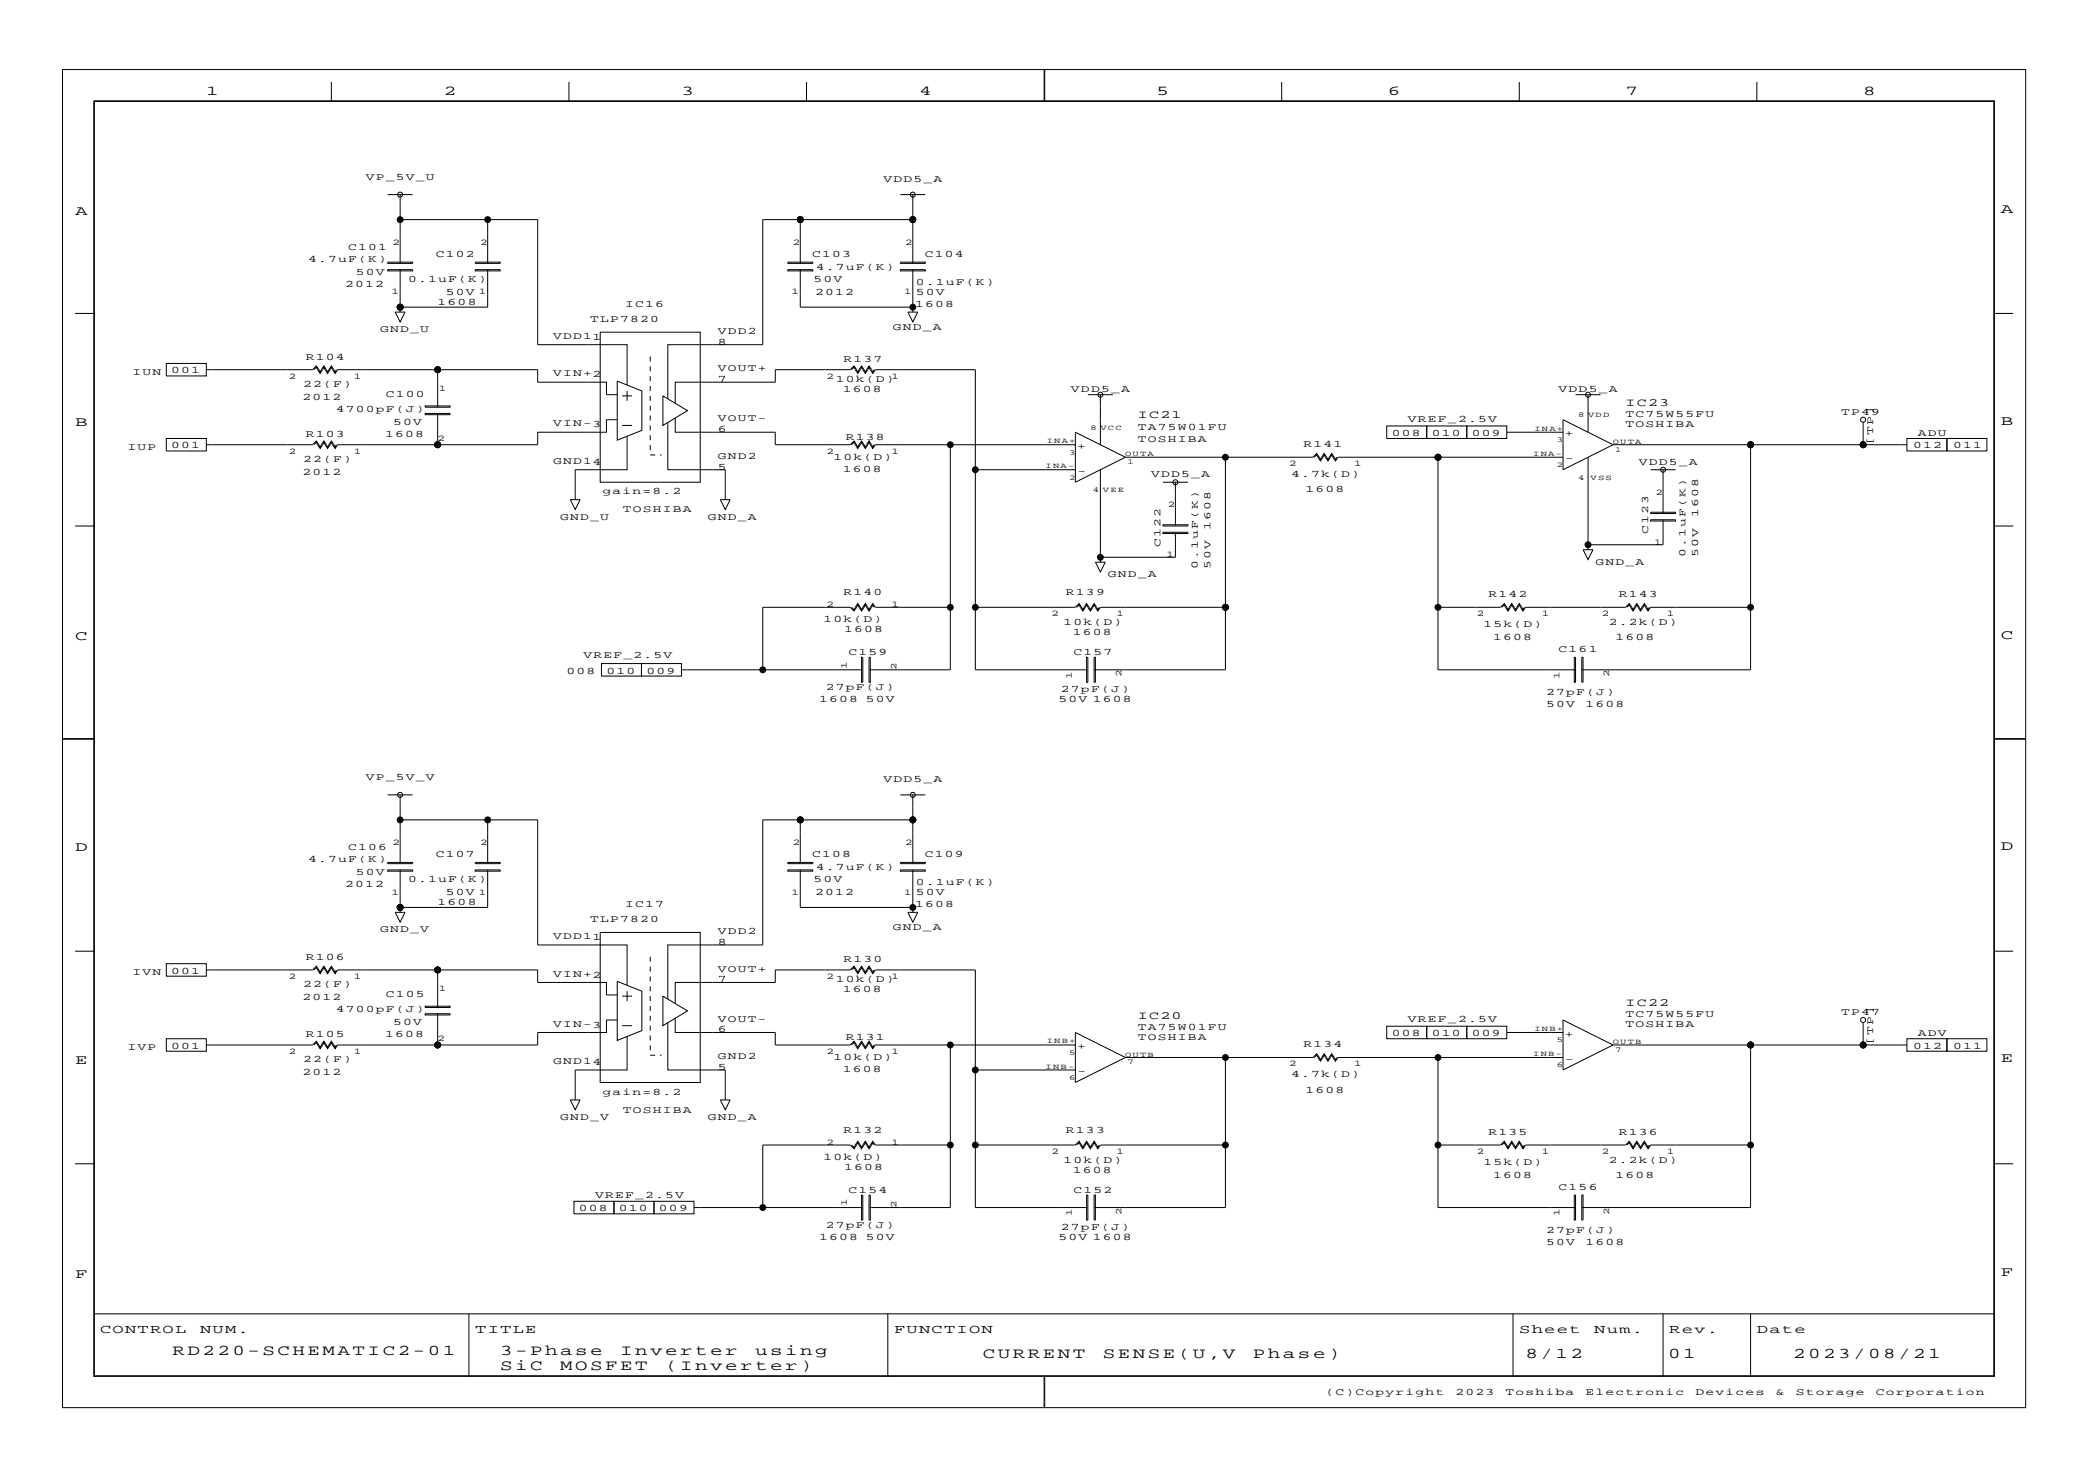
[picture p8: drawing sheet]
<svg xmlns="http://www.w3.org/2000/svg" width="420mm" height="297mm" viewBox="0 0 420 297" stroke-linecap="round" stroke-linejoin="round" font-family="sans-serif">
<g fill="none" stroke="#000" stroke-width=".2">
<path d="M12.6 14h394.8v269.1h-394.8zM66.6 16.5v3.8M114.4 16.5v3.8M162.2 16.5v3.8M210 14v6.3M210.1 14v6.3M257.8 16.5v3.8M305.6 16.5v3.8M353.4 16.5v3.8M18.9 20.3h382.2v256.5h-382.2zM19 20.4h382v256.3h-382zM78 39.1h5"/>
<path d="M80.5 39.1v13.9M181.1 39.1h5M183.6 39.1v13.9M78 52.7h5v.3h-5zM78 54.2h5v.3h-5zM80.5 44.2h27.6v25.1h18v8.1M80.5 54.2v8.6M95.6 52.7h5v.3h-5zM95.6 54.2h5v.3h-5zM98.1 44.2v8.8M98.1 54.2v7.6h-17.6M158.4 52.7h5.1v.3h-5.1z"/>
<path d="M158.4 54.2h5.1v.3h-5.1zM161 44.2v8.8M161 54.2v7.6h22.6M181.1 52.7h5v.3h-5zM181.1 54.2h5v.3h-5zM183.6 44.2h-30.2v25.1h-19.1v10.9M183.6 54.2v8.6M15.1 63h3.8M33.4 73.1h8.1v2.5h-8.1zM41.5 74.3h21.4l.7-.7 .8 1.3 .7-1.3 .8 1.3 .7-1.3 .8 1.3 .3-.6M63.1 74.3l.5-.5 .8 1.3 .7-1.3 .8 1.3 .7-1.3 .8 1.3 .5-.8h40.2v2.6h13.9v2.5h2.2M79.5 62.8h2l-1 1.9z"/>
<path d="M88 74.3v7.6M120.7 66.8h20.1v30.2h-20.1zM124.1 76.6l5 2v7.9l-5 2zM125.1 79.6h2M126.1 78.6v2M130.8 71.7v1M130.8 73.7v1M130.8 75.7v.9M130.8 77.6v1M130.8 79.6v1M133.3 79.6l5 3-5 3zM171.3 74.3l.5-.5 .7 1.3 .8-1.3 .7 1.3 .8-1.3 .7 1.3 .5-.8h20.2v60.4h22.6"/>
<path d="M175.8 74.3l-.3 .6-.7-1.3-.8 1.3-.7-1.3-.8 1.3-.7-1.3-.8 .7h-15.1v2.6h-20.1v4.2M182.6 62.8h2l-1 1.9zM218.8 79.4h5M221.3 79.4v10M316.9 79.4h5M319.4 79.4v7.5M401.1 63h3.8M33.4 88.2h8.1v2.5h-8.1zM41.5 89.4h21.4l.7-.7 .8 1.2 .7-1.2 .8 1.2 .7-1.2 .8 1.2 .3-.5M85.5 83.2h5v.2h-5zM85.5 81.6h5v.3h-5zM88 83.2v6.2"/>
<path d="M124.1 84.4h-2.1v2.5h-13.9v2.5h-40.2l-.5 .8-.8-1.3-.7 1.3-.8-1.3-.7 1.3-.8-1.3-.5 .5M125.1 85.6h2M126.1 87.7v6.8h-10.4v6M130.8 81.6v1M130.8 83.6v1M130.8 85.6v.9M130.8 87.5v1M130.8 89.5v1M130.8 91.5h.1M130.8 91.5h1M132.8 91.5h.3M134.3 85v9.5h11.6v6"/>
<path d="M135.8 84.1v2.8h20.1v2.5h15.1l.8-.7 .7 1.2 .8-1.2 .7 1.2 .8-1.2 .7 1.2 .3-.5M171.3 89.4l.5-.5 .7 1.3 .8-1.3 .7 1.3 .8-1.3 .7 1.3 .5-.8h40.3M191.1 89.4v45.3h-16.3M196.2 94.5h20.1M216.3 86.9l10 5.1-10 5zM221.3 94.5v18.6M226.3 92h37.8l.7-.8 .8 1.3 .7-1.3 .8 1.3 .7-1.3 .8 1.3 .3-.5M233.9 97h5M236.4 97v8.8M246.5 92v42.7h-26.4M264.3 92l.5-.5 .8 1.2 .7-1.2 .8 1.2 .7-1.2 .8 1.2 .5-.7h45.3M278.9 85.7h8.1v2.5h-8.1z"/>
<path d="M287 85.7h8v2.5h-8zM289.2 92v42.7h27.7M295 85.7h8.1v2.5h-8.1zM303.1 86.9h11.3M314.4 84.4l10 5-10 5.1zM319.4 92v18.5M324.4 89.4h59.1M332 94.5h5M334.5 94.5v8.8M352.1 89.4v45.3h-34M374.7 84.9v4.5M383.5 88.2h8.1v2.5h-8.1z"/>
<path d="M391.6 88.2h8v2.5h-8zM15.1 105.8h3.8M114.7 100.5h2l-1 2zM144.9 100.5h2l-1 2zM220.3 113.1h2l-1 1.9zM233.9 105.5h5v.3h-5zM233.9 107h5v.3h-5zM236.4 107v5.1h-15.1M318.4 110.5h2l-1 2zM332 103h5v.3h-5zM332 104.5h5v.3h-5zM334.5 104.5v5.1h-15.1"/>
<path d="M401.1 105.8h3.8M121 133.5h8v2.5h-8zM129 133.5h8.1v2.5h-8.1zM137.1 134.7h36.4M171.3 122.1l.5 .5 .7-1.2 .8 1.2 .7-1.2 .8 1.2 .7-1.2 .5 .7h15.1M173.3 132.2h.2v5h-.2zM174.8 132.2h.2v5h-.2zM175.8 122.1l-.3-.5-.7 1.3-.8-1.3-.7 1.3-.8-1.3-.7 1.3-.8-.8h-17.6v12.6M196.2 122.1h20.1l.7-.7 .8 1.2 .8-1.2 .7 1.2 .8-1.2 .7 1.2 .3-.5M216.5 122.1l.5-.5 .8 1.3 .8-1.3 .7 1.3 .8-1.3 .7 1.3 .5-.8h25.2M218.6 132.2h.2v5h-.2zM220.1 132.2h.2v5h-.2z"/>
<path d="M289.2 122.1h12.6l.8-.7 .7 1.2 .8-1.2 .7 1.2 .8-1.2 .7 1.2 .3-.5M302 122.1l.6-.5 .7 1.3 .8-1.3 .7 1.3 .8-1.3 .7 1.3 .5-.8h20.1l.8-.7 .8 1.2 .7-1.2 .8 1.2 .7-1.2 .8 1.2 .2-.5M316.6 132.2h.3v5h-.3zM318.1 132.2h.3v5h-.3zM327.2 122.1l.5-.5 .8 1.3 .7-1.3 .8 1.3 .7-1.3 .8 1.3 .5-.8h20.1M12.6 148.7h6.3M12.6 148.5h6.3M78 159.9h5M80.5 159.9v13.8M181.1 159.9h5M183.6 159.9v13.8M401.1 148.7h6.3"/>
<path d="M401.1 148.5h6.3M78 173.4h5v.3h-5zM78 174.9h5v.3h-5zM80.5 164.9h27.6v25.1h18v8.2M80.5 174.9v8.6M95.6 173.4h5v.3h-5zM95.6 174.9h5v.3h-5zM98.1 164.9v8.8M98.1 174.9v7.6h-17.6M158.4 173.4h5.1v.3h-5.1zM158.4 174.9h5.1v.3h-5.1zM161 164.9v8.8"/>
<path d="M161 174.9v7.6h22.6M181.1 173.4h5v.3h-5zM181.1 174.9h5v.3h-5zM183.6 164.9h-30.2v25.1h-19.1v10.9M183.6 174.9v8.6M15.1 191.3h3.8M33.4 193.8h8.1v2.5h-8.1zM41.5 195.1h21.4l.7-.8 .8 1.3 .7-1.3 .8 1.3 .7-1.3 .8 1.3 .3-.5M63.1 195.1l.5-.5 .8 1.2 .7-1.2 .8 1.2 .7-1.2 .8 1.2 .5-.7h40.2v2.5h13.9v2.5h2.2M79.5 183.5h2l-1 2zM88 195.1v7.5M120.7 187.5h20.1v30.2h-20.1z"/>
<path d="M124.1 197.4l5 1.9v8l-5 1.9zM126.1 199.3v2M130.8 192.4v1M130.8 194.4v1M130.8 196.4v1M130.8 198.4v.9M171.3 195.1l.5-.5 .7 1.2 .8-1.2 .7 1.2 .8-1.2 .7 1.2 .5-.7h20.2v47.8h22.6M175.8 195.1l-.3 .5-.7-1.3-.8 1.3-.7-1.3-.8 1.3-.7-1.3-.8 .8h-15.1v2.5h-20.1v4.2M182.6 183.5h2l-1 2zM401.1 191.3h3.8M33.4 208.9h8.1v2.5h-8.1zM41.5 210.2h21.4l.7-.8 .8 1.3 .7-1.3 .8 1.3 .7-1.3 .8 1.3 .3-.5"/>
<path d="M85.5 203.9h5v.2h-5zM85.5 202.4h5v.2h-5zM88 203.9v6.3M124.1 205.1h-2.1v2.5h-13.9v2.6h-40.2l-.5 .7-.8-1.2-.7 1.2-.8-1.2-.7 1.2-.8-1.2-.5 .5M125.1 206.3h2M125.1 200.3h2M126.1 208.5v6.7h-10.4v6M130.8 200.3v1M130.8 202.3v1M130.8 204.3v1M130.8 206.3v1M130.8 208.3v.9"/>
<path d="M130.8 210.2v1M130.8 212.2h.1M130.8 212.2h1M132.8 212.2h.3M133.3 200.3l5 3-5 3zM134.3 205.7v9.5h11.6v6M135.8 204.8v2.8h20.1v2.6h15.1l.8-.8 .7 1.3 .8-1.3 .7 1.3 .8-1.3 .7 1.3 .3-.5M171.3 210.2l.5-.5 .7 1.2 .8-1.2 .7 1.2 .8-1.2 .7 1.2 .5-.7h40.3M191.1 210.2v32.7h-16.3M196.2 215.2h20.1M216.3 207.6l10 5.1-10 5zM226.3 212.7h37.8l.7-.8 .8 1.3 .7-1.3 .8 1.3 .7-1.3 .8 1.3 .3-.5"/>
<path d="M246.5 212.7v30.2h-26.4M264.3 212.7l.5-.5 .8 1.2 .7-1.2 .8 1.2 .7-1.2 .8 1.2 .5-.7h45.3M278.9 206.4h8.1v2.5h-8.1zM287 206.4h8v2.5h-8zM289.2 212.7v30.2h27.7M295 206.4h8.1v2.5h-8.1zM303.1 207.6h11.3M314.4 205.1l10 5.1-10 5zM324.4 210.2h59.1M352.1 210.2v32.7h-34M374.7 205.6v4.6M383.5 208.9h8.1v2.5h-8.1z"/>
<path d="M391.6 208.9h8v2.5h-8zM15.1 234h3.8M114.7 221.2h2l-1 2zM144.9 221.2h2l-1 2zM171.3 230.3l.5 .5 .7-1.3 .8 1.3 .7-1.3 .8 1.3 .7-1.3 .5 .8h15.1M175.8 230.3l-.3-.5-.7 1.2-.8-1.2-.7 1.2-.8-1.2-.7 1.2-.8-.7h-17.6v12.6M196.2 230.3h20.1l.7-.8 .8 1.3 .8-1.3 .7 1.3 .8-1.3 .7 1.3 .3-.5M216.5 230.3l.5-.5 .8 1.2 .8-1.2 .7 1.2 .8-1.2 .7 1.2 .5-.7h25.2M289.2 230.3h12.6l.8-.8 .7 1.3 .8-1.3 .7 1.3 .8-1.3 .7 1.3 .3-.5M302 230.3l.6-.5 .7 1.2 .8-1.2 .7 1.2 .8-1.2 .7 1.2 .5-.7h20.1l.8-.8 .8 1.3 .7-1.3 .8 1.3 .7-1.3 .8 1.3 .2-.5M327.2 230.3l.5-.5 .8 1.2 .7-1.2 .8 1.2 .7-1.2 .8 1.2 .5-.7h20.1M401.1 234h3.8"/>
<path d="M115.4 241.6h8.1v2.5h-8.1zM123.5 241.6h8v2.5h-8zM131.5 241.6h8.1v2.5h-8.1zM139.6 242.9h33.9M173.3 240.3h.2v5.1h-.2zM174.8 240.3h.2v5.1h-.2zM218.6 240.3h.2v5.1h-.2zM220.1 240.3h.2v5.1h-.2zM316.6 240.3h.3v5.1h-.3zM318.1 240.3h.3v5.1h-.3zM18.9 264.2h382.2M94.3 264.2v12.6"/>
<path d="M178.6 264.2v12.6M210 276.8v6.3M210.1 276.8v6.3M304.3 264.2v12.6M334.5 264.2v12.6M352.1 264.2v12.6"/>
<circle cx="80.5" cy="39.1" r=".5"/>
<circle cx="183.6" cy="39.1" r=".5"/>
<circle cx="221.3" cy="79.4" r=".5"/>
<circle cx="319.4" cy="79.4" r=".5"/>
<circle cx="236.4" cy="97" r=".5"/>
<circle cx="334.5" cy="94.5" r=".5"/>
<circle cx="374.7" cy="84.4" r=".5"/>
<circle cx="80.5" cy="159.9" r=".5"/>
<circle cx="183.6" cy="159.9" r=".5"/>
<circle cx="374.7" cy="205.1" r=".5"/>
</g>
<g fill="#000">
<circle cx="80.5" cy="44.2" r=".69"/>
<circle cx="98.1" cy="44.2" r=".69"/>
<circle cx="161" cy="44.2" r=".69"/>
<circle cx="183.6" cy="44.2" r=".69"/>
<circle cx="80.5" cy="61.8" r=".69"/>
<circle cx="88" cy="74.3" r=".69"/>
<circle cx="183.6" cy="61.8" r=".69"/>
<circle cx="88" cy="89.4" r=".69"/>
<circle cx="191.1" cy="89.4" r=".69"/>
<circle cx="196.2" cy="94.5" r=".69"/>
<circle cx="246.5" cy="92" r=".69"/>
<circle cx="289.2" cy="92" r=".69"/>
<circle cx="352.1" cy="89.4" r=".69"/>
<circle cx="374.7" cy="89.4" r=".69"/>
<circle cx="221.3" cy="112.1" r=".69"/>
<circle cx="319.4" cy="109.6" r=".69"/>
<circle cx="153.4" cy="134.7" r=".69"/>
<circle cx="191.1" cy="122.1" r=".69"/>
<circle cx="196.2" cy="122.1" r=".69"/>
<circle cx="246.5" cy="122.1" r=".69"/>
<circle cx="289.2" cy="122.1" r=".69"/>
<circle cx="352.1" cy="122.1" r=".69"/>
<circle cx="80.5" cy="164.9" r=".69"/>
<circle cx="98.1" cy="164.9" r=".69"/>
<circle cx="161" cy="164.9" r=".69"/>
<circle cx="183.6" cy="164.9" r=".69"/>
<circle cx="80.5" cy="182.5" r=".69"/>
<circle cx="88" cy="195.1" r=".69"/>
<circle cx="183.6" cy="182.5" r=".69"/>
<circle cx="88" cy="210.2" r=".69"/>
<circle cx="191.1" cy="210.2" r=".69"/>
<circle cx="196.2" cy="215.2" r=".69"/>
<circle cx="246.5" cy="212.7" r=".69"/>
<circle cx="289.2" cy="212.7" r=".69"/>
<circle cx="352.1" cy="210.2" r=".69"/>
<circle cx="374.7" cy="210.2" r=".69"/>
<circle cx="191.1" cy="230.3" r=".69"/>
<circle cx="196.2" cy="230.3" r=".69"/>
<circle cx="246.5" cy="230.3" r=".69"/>
<circle cx="289.2" cy="230.3" r=".69"/>
<circle cx="352.1" cy="230.3" r=".69"/>
<circle cx="153.4" cy="242.9" r=".69"/>
</g>
<g font-size="3">
<text x="34.7" y="272.5">RD220-SCHEMATIC2-01</text>
<text x="100.6" y="272.5">3-Phase</text>
<text x="100.6" y="275.5">SiC</text>
<text x="112.7" y="275.5">MOSFET</text>
<text x="124.7" y="272.5">Inverter</text>
<text x="133.8" y="275.5">(Inverter)</text>
<text x="151.9" y="272.5">using</text>
<text x="197.7" y="273">CURRENT</text>
<text x="221.8" y="273">SENSE(U,V</text>
<text x="252" y="273">Phase)</text>
<text x="306.8" y="273">8/12</text>
<text x="335.5" y="273">01</text>
<text x="360.6" y="273">2023/08/21</text>
</g>
<g font-size="2.7">
<text x="41.5" y="19">1</text>
<text x="89.3" y="19">2</text>
<text x="137.1" y="19">3</text>
<text x="184.9" y="19">4</text>
<text x="232.6" y="19">5</text>
<text x="279.2" y="19">6</text>
<text x="326.9" y="19">7</text>
<text x="374.7" y="19">8</text>
<text x="15.1" y="43.2">A</text>
<text x="402.4" y="42.9">A</text>
<text x="15.1" y="85.7">B</text>
<text x="402.4" y="85.4">B</text>
<text x="15.1" y="128.7">C</text>
<text x="402.4" y="128.4">C</text>
<text x="15.1" y="171.2">D</text>
<text x="402.4" y="170.9">D</text>
<text x="15.1" y="213.9">E</text>
<text x="402.4" y="213.7">E</text>
<text x="15.1" y="256.9">F</text>
<text x="402.4" y="256.7">F</text>
</g>
<g font-size="2.5">
<text x="20.1" y="268">CONTROL</text>
<text x="40.2" y="268">NUM.</text>
<text x="95.6" y="268">TITLE</text>
<text x="179.8" y="268">FUNCTION</text>
<text x="305.6" y="268">Sheet</text>
<text x="320.7" y="268">Num.</text>
<text x="335.7" y="268">Rev.</text>
<text x="353.4" y="268">Date</text>
</g>
<g font-size="2.3">
<text x="326.9" y="81.6">IC23</text>
<text x="228.9" y="84.2">IC21</text>
<text x="326.9" y="202.4">IC22</text>
<text x="228.9" y="204.9">IC20</text>
</g>
<g font-size="2">
<text x="73.6" y="36.1">VP_5V_U</text>
<text x="177.7" y="36.6">VDD5_A</text>
<text x="62" y="52.7">4.7uF(K)</text>
<text x="70" y="50.2">C101</text>
<text x="87.6" y="51.7">C102</text>
<text x="163.3" y="51.7">C103</text>
<text x="186" y="51.7">C104</text>
<text x="69.4" y="57.7">2012</text>
<text x="71.6" y="55.2">50V</text>
<text x="82.1" y="56.7">0.1uF(K)</text>
<text x="89.7" y="59.3">50V</text>
<text x="163.6" y="56.7">50V</text>
<text x="164" y="59.3">2012</text>
<text x="164.1" y="54.2">4.7uF(K)</text>
<text x="184.2" y="57.2">0.1uF(K)</text>
<text x="184.2" y="59.3">50V</text>
<text x="88" y="61.3">1608</text>
<text x="118.7" y="64.8">TLP7820</text>
<text x="125.7" y="61.8">IC16</text>
<text x="184.1" y="61.8">1608</text>
<text x="76.5" y="66.8">GND_U</text>
<text x="111.3" y="68.1">VDD11</text>
<text x="144.3" y="69.3">8</text>
<text x="144.3" y="67.1">VDD2</text>
<text x="179.6" y="66.3">GND_A</text>
<text x="26.7" y="75.4">IUN</text>
<text x="34.5" y="75.1">001</text>
<text x="61" y="77.9">22(F)</text>
<text x="61.5" y="72.3">R104</text>
<text x="111.3" y="75.7">VIN+2</text>
<text x="144.3" y="76.9">7</text>
<text x="144.3" y="74.7">VOUT+</text>
<text x="168.1" y="76.9">10k(D)</text>
<text x="169.6" y="72.8">R137</text>
<text x="60.9" y="80.4">2012</text>
<text x="67.5" y="82.9">4700pF(J)</text>
<text x="77.6" y="79.9">C100</text>
<text x="169.5" y="78.9">1608</text>
<text x="215.4" y="78.9">VDD5_A</text>
<text x="313.5" y="78.9">VDD5_A</text>
<text x="326.9" y="83.9">TC75W55FU</text>
<text x="370.3" y="83.4">TP49</text>
<text x="61.5" y="87.9">R103</text>
<text x="77.5" y="87.9">1608</text>
<text x="79.1" y="85.4">50V</text>
<text x="111.3" y="85.7">VIN-3</text>
<text x="144.3" y="86.9">6</text>
<text x="144.3" y="84.7">VOUT-</text>
<text x="170.1" y="88.4">R138</text>
<text x="228.9" y="88.9">TOSHIBA</text>
<text x="228.9" y="86.4">TA75W01FU</text>
<text x="262.2" y="89.9">R141</text>
<text x="279.9" y="87.7">008</text>
<text x="283.2" y="84.9">VREF_2.5V</text>
<text x="288" y="87.7">010</text>
<text x="296" y="87.7">009</text>
<text x="314.7" y="87.8">+</text>
<text x="326.9" y="85.9">TOSHIBA</text>
<text x="376.7" y="89.4" transform="rotate(-90 376.7 89.4)">[TP]</text>
<text x="385.7" y="87.7">ADU</text>
<text x="25.7" y="90.4">IUP</text>
<text x="34.5" y="90.2">001</text>
<text x="60.9" y="95.5">2012</text>
<text x="61" y="93">22(F)</text>
<text x="111.3" y="93.3">GND14</text>
<text x="144.3" y="94.5">5</text>
<text x="144.3" y="92.3">GND2</text>
<text x="167.6" y="92.5">10k(D)</text>
<text x="169.5" y="95">1608</text>
<text x="216.7" y="90.3">+</text>
<text x="216.7" y="95.3">-</text>
<text x="231.5" y="96">VDD5_A</text>
<text x="259.7" y="96">4.7k(D)</text>
<text x="314.8" y="92.8">-</text>
<text x="329.6" y="93.5">VDD5_A</text>
<text x="384.8" y="90.2">012</text>
<text x="392.8" y="90.2">011</text>
<text x="121.2" y="99.4">gain=8.2</text>
<text x="262.6" y="99">1608</text>
<text x="112.7" y="104.5">GND_U</text>
<text x="125.2" y="103">TOSHIBA</text>
<text x="142.3" y="104.5">GND_A</text>
<text x="243.4" y="106.5" transform="rotate(-90 243.4 106.5)">1608</text>
<text x="331.5" y="107.4" transform="rotate(-90 331.5 107.4)">C123</text>
<text x="341.5" y="104" transform="rotate(-90 341.5 104)">1608</text>
<text x="233.4" y="109.9" transform="rotate(-90 233.4 109.9)">C122</text>
<text x="320.9" y="113.6">GND_A</text>
<text x="339" y="111.9" transform="rotate(-90 339 111.9)">0.1uF(K)</text>
<text x="341.5" y="111.9" transform="rotate(-90 341.5 111.9)">50V</text>
<text x="169.6" y="119.6">R140</text>
<text x="214.4" y="119.6">R139</text>
<text x="222.8" y="116.1">GND_A</text>
<text x="240.9" y="114.5" transform="rotate(-90 240.9 114.5)">0.1uF(K)</text>
<text x="243.4" y="114.5" transform="rotate(-90 243.4 114.5)">50V</text>
<text x="165.6" y="125.2">10k(D)</text>
<text x="213.9" y="125.7">10k(D)</text>
<text x="299.4" y="120.1">R142</text>
<text x="323.6" y="125.7">2.2k(D)</text>
<text x="325.6" y="120.1">R143</text>
<text x="169.8" y="127.2">1608</text>
<text x="170.6" y="131.7">C159</text>
<text x="215.8" y="127.7">1608</text>
<text x="215.9" y="131.7">C157</text>
<text x="298.4" y="126.2">15k(D)</text>
<text x="300.3" y="128.7">1608</text>
<text x="313.5" y="131.2">C161</text>
<text x="324.9" y="128.7">1608</text>
<text x="113.9" y="135.5">008</text>
<text x="117.3" y="132.3">VREF_2.5V</text>
<text x="122" y="135.5">010</text>
<text x="130" y="135.5">009</text>
<text x="164.7" y="141.2">1608</text>
<text x="166.1" y="138.7">27pF(J)</text>
<text x="174.2" y="141.2">50V</text>
<text x="212.9" y="141.2">50V 1608</text>
<text x="213.4" y="139.2">27pF(J)</text>
<text x="311" y="139.7">27pF(J)</text>
<text x="311" y="142.3">50V</text>
<text x="318.9" y="142.3">1608</text>
<text x="73.6" y="156.8">VP_5V_V</text>
<text x="177.7" y="157.3">VDD5_A</text>
<text x="62" y="173.4">4.7uF(K)</text>
<text x="70" y="170.9">C106</text>
<text x="87.6" y="172.4">C107</text>
<text x="163.3" y="172.4">C108</text>
<text x="186" y="172.4">C109</text>
<text x="69.4" y="178.5">2012</text>
<text x="71.6" y="176">50V</text>
<text x="82.1" y="177.5">0.1uF(K)</text>
<text x="89.7" y="180">50V</text>
<text x="163.6" y="177.5">50V</text>
<text x="164" y="180">2012</text>
<text x="164.1" y="174.9">4.7uF(K)</text>
<text x="184.2" y="178">0.1uF(K)</text>
<text x="184.2" y="180">50V</text>
<text x="88" y="182">1608</text>
<text x="118.7" y="185.5">TLP7820</text>
<text x="125.7" y="182.5">IC17</text>
<text x="184.1" y="182.5">1608</text>
<text x="76.5" y="187.5">GND_V</text>
<text x="111.3" y="188.9">VDD11</text>
<text x="144.3" y="190">8</text>
<text x="144.3" y="187.9">VDD2</text>
<text x="179.6" y="187">GND_A</text>
<text x="26.7" y="196.1">IVN</text>
<text x="34.5" y="195.8">001</text>
<text x="61.5" y="193.1">R106</text>
<text x="111.3" y="196.4">VIN+2</text>
<text x="144.3" y="197.6">7</text>
<text x="144.3" y="195.4">VOUT+</text>
<text x="168.1" y="197.6">10k(D)</text>
<text x="169.6" y="193.6">R130</text>
<text x="60.9" y="201.1">2012</text>
<text x="61" y="198.6">22(F)</text>
<text x="67.5" y="203.6">4700pF(J)</text>
<text x="77.6" y="200.6">C105</text>
<text x="169.5" y="199.6">1608</text>
<text x="61.5" y="208.6">R105</text>
<text x="77.5" y="208.6">1608</text>
<text x="79.1" y="206.1">50V</text>
<text x="111.3" y="206.5">VIN-3</text>
<text x="144.3" y="207.6">6</text>
<text x="144.3" y="205.5">VOUT-</text>
<text x="170.1" y="209.2">R131</text>
<text x="228.9" y="209.2">TOSHIBA</text>
<text x="228.9" y="207.1">TA75W01FU</text>
<text x="279.9" y="208.4">008</text>
<text x="283.2" y="205.6">VREF_2.5V</text>
<text x="288" y="208.4">010</text>
<text x="296" y="208.4">009</text>
<text x="314.7" y="208.5">+</text>
<text x="326.9" y="204.6">TC75W55FU</text>
<text x="326.9" y="206.6">TOSHIBA</text>
<text x="370.3" y="204.1">TP47</text>
<text x="385.7" y="208.4">ADV</text>
<text x="25.7" y="211.2">IVP</text>
<text x="34.5" y="210.9">001</text>
<text x="61" y="213.7">22(F)</text>
<text x="111.3" y="214">GND14</text>
<text x="144.3" y="215.2">5</text>
<text x="144.3" y="213">GND2</text>
<text x="167.6" y="213.2">10k(D)</text>
<text x="169.5" y="215.7">1608</text>
<text x="216.7" y="211">+</text>
<text x="262.2" y="210.7">R134</text>
<text x="314.8" y="213.5">-</text>
<text x="376.7" y="210.2" transform="rotate(-90 376.7 210.2)">[TP]</text>
<text x="384.8" y="210.9">012</text>
<text x="392.8" y="210.9">011</text>
<text x="60.9" y="216.2">2012</text>
<text x="121.2" y="220.1">gain=8.2</text>
<text x="216.7" y="216">-</text>
<text x="259.7" y="216.7">4.7k(D)</text>
<text x="262.6" y="219.7">1608</text>
<text x="112.7" y="225.2">GND_V</text>
<text x="125.2" y="223.7">TOSHIBA</text>
<text x="142.3" y="225.2">GND_A</text>
<text x="169.6" y="227.8">R132</text>
<text x="214.4" y="227.8">R133</text>
<text x="165.6" y="233.3">10k(D)</text>
<text x="213.9" y="233.8">10k(D)</text>
<text x="299.4" y="228.3">R135</text>
<text x="323.6" y="233.8">2.2k(D)</text>
<text x="325.6" y="228.3">R136</text>
<text x="169.8" y="235.3">1608</text>
<text x="170.6" y="239.8">C154</text>
<text x="215.8" y="235.8">1608</text>
<text x="215.9" y="239.8">C152</text>
<text x="298.4" y="234.3">15k(D)</text>
<text x="300.3" y="236.8">1608</text>
<text x="313.5" y="239.3">C156</text>
<text x="324.9" y="236.8">1608</text>
<text x="116.4" y="243.6">008</text>
<text x="119.7" y="240.8">VREF_2.5V</text>
<text x="124.5" y="243.6">010</text>
<text x="132.5" y="243.6">009</text>
<text x="164.7" y="249.4">1608</text>
<text x="166.1" y="246.9">27pF(J)</text>
<text x="174.2" y="249.4">50V</text>
<text x="212.9" y="249.4">50V 1608</text>
<text x="213.4" y="247.4">27pF(J)</text>
<text x="311" y="247.9">27pF(J)</text>
<text x="311" y="250.4">50V</text>
<text x="318.9" y="250.4">1608</text>
<text x="266.6" y="280.6">(C)Copyright</text>
<text x="292.7" y="280.6">2023</text>
<text x="302.8" y="280.6">Toshiba</text>
<text x="318.9" y="280.6">Electronic</text>
<text x="341" y="280.6">Devices</text>
<text x="357.1" y="280.6">&amp;</text>
<text x="361.2" y="280.6">Storage</text>
<text x="377.3" y="280.6">Corporation</text>
</g>
<g font-size="1.8">
<text x="79" y="49.2">2</text>
<text x="96.6" y="49.2">2</text>
<text x="159.4" y="49.2">2</text>
<text x="182.1" y="49.2">2</text>
<text x="78.7" y="59.2">1</text>
<text x="96.3" y="59.2">1</text>
<text x="159.2" y="59.2">1</text>
<text x="181.8" y="59.2">1</text>
<text x="58.1" y="76.2">2</text>
<text x="71.2" y="76.2">1</text>
<text x="166.2" y="76.2">2</text>
<text x="179.3" y="76.2">1</text>
<text x="88.3" y="78.7">1</text>
<text x="88" y="88.7">2</text>
<text x="58.1" y="91.2">2</text>
<text x="71.2" y="91.2">1</text>
<text x="166.2" y="91.2">2</text>
<text x="179.3" y="91.2">1</text>
<text x="259.3" y="93.8">2</text>
<text x="272.4" y="93.8">1</text>
<text x="333" y="99.5">2</text>
<text x="234.9" y="102">2</text>
<text x="234.6" y="112">1</text>
<text x="332.7" y="109.5">1</text>
<text x="166.2" y="122.1">2</text>
<text x="179.3" y="122.1">1</text>
<text x="211.5" y="123.9">2</text>
<text x="224.6" y="123.9">1</text>
<text x="297" y="123.9">2</text>
<text x="310.1" y="123.9">1</text>
<text x="322.2" y="123.9">2</text>
<text x="335.2" y="123.9">1</text>
<text x="170.3" y="134.5" transform="rotate(-90 170.3 134.5)">1</text>
<text x="180.3" y="134.7" transform="rotate(-90 180.3 134.7)">2</text>
<text x="215.6" y="136.5" transform="rotate(-90 215.6 136.5)">1</text>
<text x="225.6" y="136.2" transform="rotate(-90 225.6 136.2)">2</text>
<text x="313.7" y="136.5" transform="rotate(-90 313.7 136.5)">1</text>
<text x="323.7" y="136.2" transform="rotate(-90 323.7 136.2)">2</text>
<text x="79" y="169.9">2</text>
<text x="96.6" y="169.9">2</text>
<text x="159.4" y="169.9">2</text>
<text x="182.1" y="169.9">2</text>
<text x="78.7" y="179.9">1</text>
<text x="96.3" y="179.9">1</text>
<text x="159.2" y="179.9">1</text>
<text x="181.8" y="179.9">1</text>
<text x="58.1" y="196.9">2</text>
<text x="71.2" y="196.9">1</text>
<text x="166.2" y="196.9">2</text>
<text x="179.3" y="196.9">1</text>
<text x="88.3" y="199.4">1</text>
<text x="88" y="209.4">2</text>
<text x="58.1" y="212">2</text>
<text x="71.2" y="212">1</text>
<text x="166.2" y="212">2</text>
<text x="179.3" y="212">1</text>
<text x="259.3" y="214.5">2</text>
<text x="272.4" y="214.5">1</text>
<text x="166.2" y="230.2">2</text>
<text x="179.3" y="230.2">1</text>
<text x="211.5" y="232.1">2</text>
<text x="224.6" y="232.1">1</text>
<text x="297" y="232.1">2</text>
<text x="310.1" y="232.1">1</text>
<text x="322.2" y="232.1">2</text>
<text x="335.2" y="232.1">1</text>
<text x="170.3" y="242.6" transform="rotate(-90 170.3 242.6)">1</text>
<text x="180.3" y="242.9" transform="rotate(-90 180.3 242.9)">2</text>
<text x="215.6" y="244.6" transform="rotate(-90 215.6 244.6)">1</text>
<text x="225.6" y="244.4" transform="rotate(-90 225.6 244.4)">2</text>
<text x="313.7" y="244.6" transform="rotate(-90 313.7 244.6)">1</text>
<text x="323.7" y="244.4" transform="rotate(-90 323.7 244.4)">2</text>
</g>
<g font-size="1.5">
<text x="317.4" y="83.9">8</text>
<text x="319.4" y="83.9">VDD</text>
<text x="210.5" y="89.1">INA+</text>
<text x="219.3" y="86.4">8</text>
<text x="221.3" y="86.4">VCC</text>
<text x="308.6" y="86.6">INA+</text>
<text x="313.1" y="88.9">3</text>
<text x="324.4" y="89.3">OUTA</text>
<text x="210.3" y="94.2">INA-</text>
<text x="215" y="91.5">3</text>
<text x="226.3" y="91.8">OUTA</text>
<text x="226.8" y="93.3">1</text>
<text x="308.4" y="91.7">INA-</text>
<text x="313.1" y="94">2</text>
<text x="324.8" y="90.8">1</text>
<text x="215" y="96.5">2</text>
<text x="219.8" y="99">4</text>
<text x="221.8" y="99">VEE</text>
<text x="317.4" y="96.5">4</text>
<text x="319.9" y="96.5">VSS</text>
<text x="210.5" y="209.8">INB+</text>
<text x="308.6" y="207.3">INB+</text>
<text x="313.1" y="209.7">5</text>
<text x="210.3" y="214.9">INB-</text>
<text x="215" y="212.2">5</text>
<text x="226.3" y="212.5">OUTB</text>
<text x="226.8" y="214.1">7</text>
<text x="308.4" y="212.4">INB-</text>
<text x="313.1" y="214.7">6</text>
<text x="324.4" y="210">OUTB</text>
<text x="324.8" y="211.5">7</text>
<text x="215" y="217.2">6</text>
</g>
</svg>
